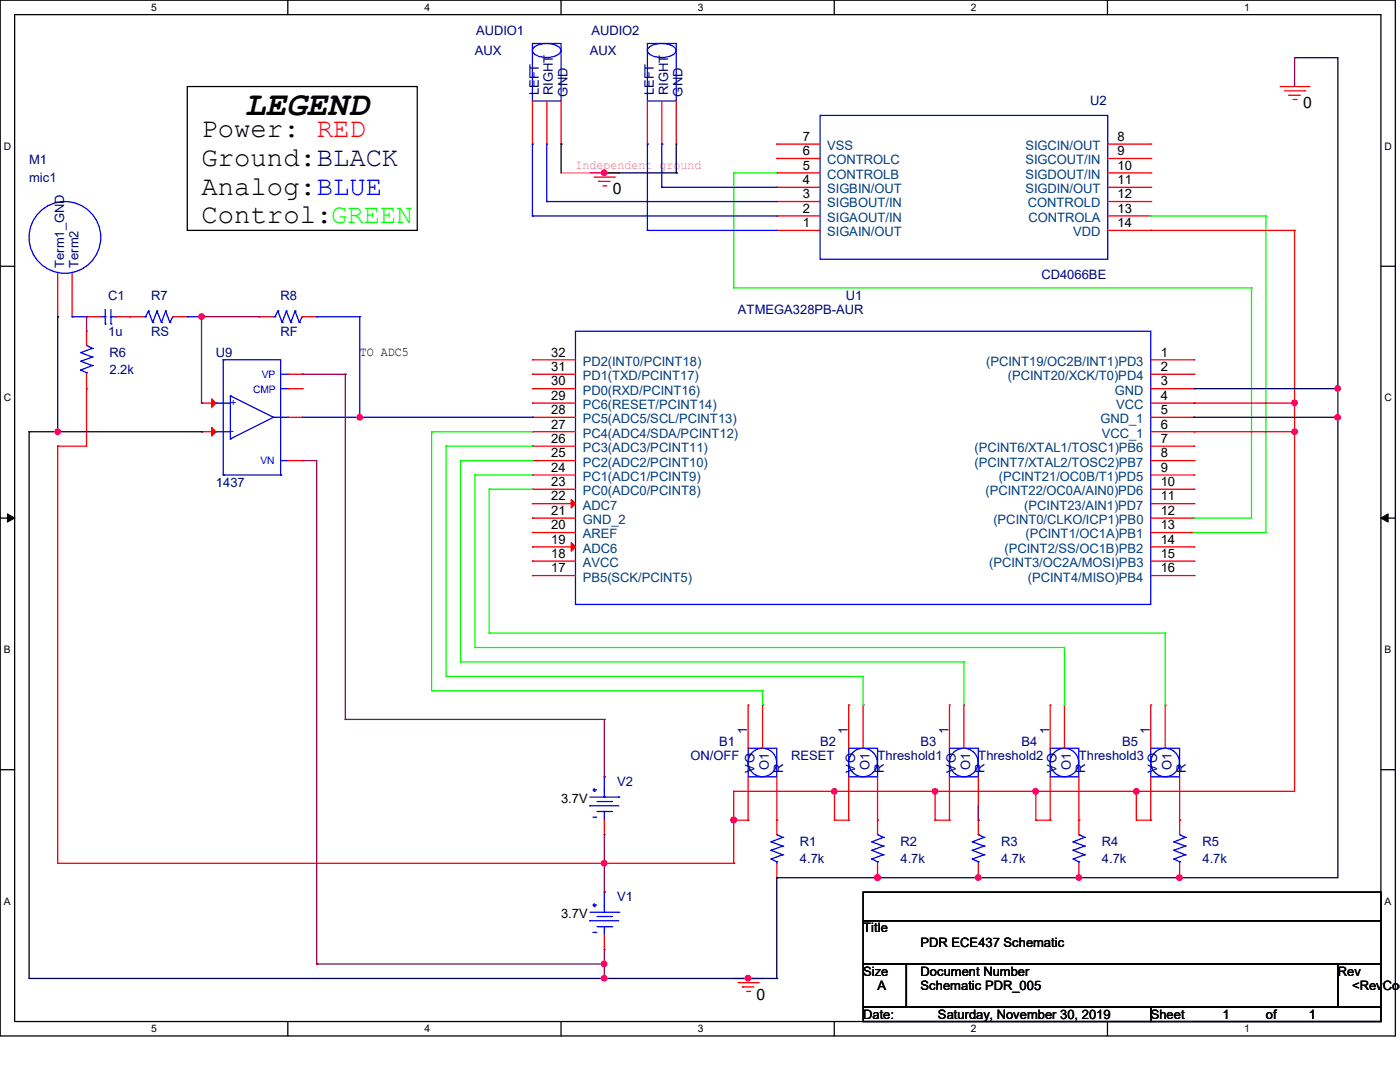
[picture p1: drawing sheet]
<svg xmlns="http://www.w3.org/2000/svg" width="279mm" height="216mm" viewBox="0 0 279 216" stroke-linecap="round" stroke-linejoin="round" font-family="sans-serif">
<path d="M0 0h278.5v206.7h-278.5zM2.9 2.9h272.7v200.9h-272.7z" fill="none" stroke="#000" stroke-width=".25"/>
<g fill="#fff">
<path d="M30.2 .3h1.1v2.3h-1.1z"/>
<path d="M30.2 204.1h1.1v2.3h-1.1z"/>
</g>
<path d="M57.4 0v2.9M57.4 203.8v2.9" fill="none" stroke="#000" stroke-width=".25"/>
<g fill="#fff">
<path d="M84.7 .3h1.1v2.3h-1.1z"/>
<path d="M84.7 204.1h1.1v2.3h-1.1z"/>
</g>
<path d="M112 0v2.9M112 203.8v2.9" fill="none" stroke="#000" stroke-width=".25"/>
<g fill="#fff">
<path d="M139.2 .3h1.1v2.3h-1.1z"/>
<path d="M139.2 204.1h1.1v2.3h-1.1z"/>
</g>
<path d="M166.5 0v2.9M166.5 203.8v2.9" fill="none" stroke="#000" stroke-width=".25"/>
<g fill="#fff">
<path d="M193.8 .3h1.1v2.3h-1.1z"/>
<path d="M193.8 204.1h1.1v2.3h-1.1z"/>
</g>
<path d="M221 0v2.9M221 203.8v2.9" fill="none" stroke="#000" stroke-width=".25"/>
<g fill="#fff">
<path d="M248.3 .3h1.1v2.3h-1.1z"/>
<path d="M248.3 204.1h1.1v2.3h-1.1z"/>
<path d="M.8 28h1.4v2.3h-1.4z"/>
<path d="M276.3 28h1.4v2.3h-1.4z"/>
<path d="M.8 78.2h1.4v2.3h-1.4z"/>
<path d="M276.3 78.2h1.4v2.3h-1.4z"/>
</g>
<path d="M0 53.1h2.9M275.6 53.1h2.9" fill="none" stroke="#000" stroke-width=".25"/>
<g fill="#fff">
<path d="M.8 128.5h1.3v2.2h-1.3z"/>
<path d="M276.3 128.5h1.3v2.2h-1.3z"/>
</g>
<path d="M0 103.4h2.9M275.6 103.4h2.9" fill="none" stroke="#000" stroke-width=".25"/>
<path d="M1.5 102.5l1.4 .9-1.4 .8zM275.6 103.4l1.4-.9v1.7z" fill="#000" stroke="#000" stroke-width=".2"/>
<g fill="#fff">
<path d="M.8 178.7h1.3v2.2h-1.3z"/>
<path d="M276.3 178.7h1.3v2.2h-1.3z"/>
</g>
<path d="M37.4 17.3h45.9v28.7h-45.9zM0 153.6h2.9M275.6 153.6h2.9M172.3 178h103.3v5.7h-103.3zM172.3 183.7h103.3v8.7h-103.3zM172.3 192.4h8.6v8.6h-8.6zM180.9 192.4h86.1v8.6h-86.1zM267 192.4h8.6v8.6h-8.6zM172.3 201h57.4v2.8h-57.4zM229.7 201h45.9v2.8h-45.9z" fill="none" stroke="#000" stroke-width=".25"/>
<g fill="none" stroke="#f00" stroke-width=".25">
<path d="M255.5 17.3h5.7M256.4 18.1h4M257.2 19h.1M257.2 19h2.3M258.1 19.9h.6M258.7 19.9h.1M260.4 18.1h.1M261.2 17.3h.1M106.3 28.7h.1M106.3 20.2v8.5M109.1 28.7h.1M109.1 20.2v8.5"/>
<path d="M112 28.7h.1M112 20.2v8.5M117.7 34.5h5.8M118.6 35.3h4M119.5 36.2h.1M119.5 36.2h2.3M120.3 37.1h.6M120.9 37.1h.1M122.6 35.3h.1M123.5 34.5h.1M129.2 28.7h.1M129.2 20.2v8.5"/>
<path d="M132.1 28.7h.1M132.1 20.2v8.5M135 28.7h.1M135 20.2v8.5M155 37.4h.1M155 34.5h.1M155 31.6h.1M155 28.7h.1M155 34.5h8.7M155 37.4h8.7M155 31.6h8.7M155 28.7h8.7"/>
<path d="M221.1 34.5h8.6M221.1 37.4h8.6M221.1 31.6h8.6M221.1 28.7h8.6M229.7 28.7h.1M229.7 31.6h.1M229.7 34.5h.1M229.7 37.4h.1M11.5 54.6v8.6M14.4 54.6v8.6M155 46h.1M155 43.1h.1"/>
<path d="M155 40.2h.1M155 46h8.7M155 43.1h8.7M155 40.2h8.7M221.1 46h37.3M221.1 43.1h8.6M221.1 40.2h8.6M229.7 40.2h.1M229.7 43.1h.1M229.7 46h.1M258.4 46h.1M258.4 46v111.9h-112"/>
<path d="M11.5 63.2h.1M14.4 63.2h.1M17.3 63.2h.1M17.3 66.1h.1M17.3 77.6h.1M17.3 63.2h2.9M17.3 74.7v14.3h-5.8M17.3 66.1v2.8M23 63.2h5.7M25.9 63.2h.1M34.5 63.2h2.9M37.4 63.2h.1"/>
<path d="M51.7 63.2h.1M51.7 63.2h2.9M57.4 74.7h2.9M57.4 77.6h2.9M60.3 77.6h.1M60.3 74.7h.1M60.3 63.2h2.9M63.2 63.2h.1M106.3 77.6h.1M106.3 74.7h.1M106.3 71.8h.1M106.3 71.8h8.6"/>
<path d="M106.3 74.7h8.6M106.3 77.6h8.6M229.7 71.8h8.6M229.7 74.7h8.6M229.7 77.6h8.6M238.3 71.8h.1M238.3 74.7h.1M238.3 77.6h.1M11.5 89h.1M11.5 89v83.3h134.9M40.2 80.4h.1M40.2 86.1h.1"/>
<path d="M40.2 80.4h2.9M40.2 86.1h2.9M57.4 83.3h2.9M57.4 91.9h2.9M60.3 83.3h.1M60.3 91.9h.1M106.3 97.6h.1M106.3 94.8h.1M106.3 91.9h.1M106.3 89h.1M106.3 86.1h.1M106.3 83.3h.1"/>
<path d="M106.3 80.4h.1M106.3 80.4h8.6M106.3 83.3h8.6M106.3 86.1h8.6M106.3 89h8.6M106.3 91.9h8.6M106.3 94.8h8.6M106.3 97.6h8.6M229.7 80.4h28.7M229.7 83.3h8.6M229.7 86.1h28.7M229.7 89h8.6"/>
<path d="M229.7 91.9h8.6M229.7 94.8h8.6M229.7 97.6h8.6M238.3 80.4h.1M238.3 83.3h.1M238.3 86.1h.1M238.3 89h.1M238.3 91.9h.1M238.3 94.8h.1M238.3 97.6h.1M258.4 86.1h.1M258.4 80.4h.1"/>
<path d="M106.3 114.9h.1M106.3 112h.1M106.3 109.1h.1M106.3 106.3h.1M106.3 103.4h.1M106.3 100.5h.1M106.3 100.5h8.6M106.3 103.4h8.6M106.3 106.3h8.6M106.3 109.1h8.6M106.3 112h8.6M106.3 114.9h8.6"/>
<path d="M229.7 100.5h8.6M229.7 103.4h8.6M229.7 106.3h8.6M229.7 109.1h8.6M229.7 112h8.6M229.7 114.9h8.6M238.3 100.5h.1M238.3 103.4h.1M238.3 106.3h.1M238.3 109.1h.1M238.3 112h.1M238.3 114.9h.1"/>
<path d="M120.6 155h.1M146.4 157.9h.1M146.4 157.9v14.4M149.3 140.7h.1M149.3 140.7v8.6M149.3 155v8.7M152.2 140.7h.1M152.2 140.7v8.6M155 155v11.5M166.5 157.9h.1M166.5 157.9v5.8M169.4 140.7h.1"/>
<path d="M169.4 140.7v8.6M169.4 155v8.7M172.3 140.7h.1M172.3 140.7v8.6M175.1 155v11.5M186.6 157.9h.1M186.6 157.9v5.8M189.5 140.7h.1M189.5 140.7v8.6M189.5 155v8.7M192.4 140.7h.1M192.4 140.7v8.6"/>
<path d="M195.2 155v11.5M206.7 157.9h.1M206.7 157.9v5.8M209.6 140.7h.1M209.6 140.7v8.6M209.6 155v8.7M212.4 140.7h.1M212.4 140.7v8.6M215.3 155v11.5M226.8 157.9h.1M226.8 157.9v5.8M229.7 140.7h.1"/>
<path d="M229.7 140.7v8.6M229.7 155v8.7M232.5 140.7h.1M232.5 140.7v8.6M235.4 155v11.5M120.6 166.5h.1M120.6 178h.1M120.6 172.3h.1M120.6 163.7v2.8M146.4 163.7h.1M146.4 172.3h.1M146.4 163.7h2.9"/>
<path d="M149.3 163.7h.1M155 163.7h.1M155 175.1h.1M155 172.3v2.8M166.5 163.7h.1M166.5 163.7h2.9M169.4 163.7h.1M175.1 163.7h.1M175.1 175.1h.1M175.1 172.3v2.8M186.6 163.7h.1M186.6 163.7h2.9"/>
<path d="M189.5 163.7h.1M195.2 163.7h.1M195.2 175.1h.1M195.2 172.3v2.8M206.7 163.7h.1M206.7 163.7h2.9M209.6 163.7h.1M215.3 163.7h.1M215.3 175.1h.1M215.3 172.3v2.8M226.8 163.7h.1M226.8 163.7h2.9"/>
<path d="M229.7 163.7h.1M235.4 163.7h.1M235.4 175.1h.1M235.4 172.3v2.8M120.6 189.5h.1M120.6 186.6v2.9M146.4 195.2h5.8M147.3 196.1h4M148.2 196.9h.1M148.2 196.9h2.3M149 197.8h.6M149.6 197.8h.1"/>
<path d="M151.3 196.1h.1M152.2 195.2h.1"/>
</g>
<g fill="none" stroke="#00f" stroke-width=".25">
<path d="M106.3 8.7h5.7v11.5h-5.7zM106.6 9.4a4.7 4.7 0 0 1 4.9 0 .94 .94 0 0 1 .4 1 .94 .94 0 0 1-.8 .7 4.3 4.3 0 0 1-4.7-.7l-.1-.3zM129.2 8.7h5.8v11.5h-5.8zM129.6 9.4a4.7 4.7 0 0 1 4.9 0 .94 .94 0 0 1 .4 1 .94 .94 0 0 1-.8 .7 4.4 4.4 0 0 1-4.8-.7l-.1-.3zM106.3 28.7h.1M106.3 28.7v14.4M109.1 28.7v11.5M129.2 28.7h.1M129.2 28.7v17.3M132.1 28.7h.1M132.1 37.4h.1M132.1 28.7v8.7"/>
<path d="M132.1 37.4h22.9M163.7 23h57.4v28.7h-57.4zM106.3 43.1h.1M106.3 43.1h48.7M109.1 40.2h.1M109.1 40.2h45.9M129.2 46h.1M129.2 46h25.8M14.4 63.2h.1M14.4 63.2h2.9M16.1 73.8h.1M16.1 72.1h.1"/>
<path d="M16.1 70.4h.1M16.1 73.8l1.2 .6M16.1 72.1l2.3 .8M16.1 70.4l2.3 .8M17.3 68.9h.1M17.3 74.4h.1M17.3 68.9l1.1 .6M17.3 74.4v.3M18.4 72.9h.1M18.4 71.2h.1M18.4 69.5h.1M18.4 72.9l-2.3 .9"/>
<path d="M18.4 71.2l-2.3 .9M18.4 69.5l-2.3 .9M20.2 63.2h.8M21 64.6h.1M21 63.2h.1M21 61.8v2.8M22.1 64.6h.1M22.1 63.2h.9M22.1 61.8v2.8M23 63.2h.1M28.7 63.2h.3M29 63.2h.1"/>
<path d="M29.6 62.1h.1M29.6 62.1l-.6 1.1M29.6 62.1l.9 2.2M30.5 64.3h.1M31.3 62.1h.1M31.3 62.1l-.8 2.2M31.3 62.1l.9 2.2M32.2 64.3h.1M33.1 62.1h.1M33.1 62.1l-.9 2.2M33.1 62.1l.8 2.2M33.9 64.3h.1"/>
<path d="M34.5 63.2h.1M34.5 63.2l-.6 1.1M37.4 63.2h.1M37.4 63.2h2.8M44.5 71.8h.1M44.5 71.8h11.5v23M44.5 71.8v23M46 79h.1M46 79v8.6M46 79l8.6 4.3M54.6 63.2h.3M54.9 63.2h.1"/>
<path d="M55.5 62.1h.1M55.5 62.1l-.6 1.1M55.5 62.1l.8 2.2M56 77.6h1.4M56 74.7h1.4M56.3 64.3h.1M57.1 62.1h.1M57.1 62.1l-.8 2.2M57.1 62.1l.9 2.2M57.4 77.6h.1M57.4 74.7h.1M58 64.3h.1"/>
<path d="M58.9 62.1h.1M58.9 62.1l-.9 2.2M58.9 62.1l.8 2.2M59.7 64.3h.1M60.3 63.2h.1M60.3 63.2l-.6 1.1M63.2 63.2h.1M63.2 63.2h8.6M71.8 63.2h.1M71.8 63.2v20.1M114.9 66.1h114.8v54.5h-114.8zM43.1 86.1h.1"/>
<path d="M43.1 80.4h.1M43.1 86.1h2.9M43.1 80.4h2.9M44.5 94.8h.1M44.5 94.8h11.5M46 87.6h.1M54.6 83.3h.1M54.6 83.3h2.8M54.6 83.3l-8.6 4.3M56 94.8h.1M56 91.9h1.4M57.4 91.9h.1"/>
<path d="M57.4 83.3h.1M60.3 83.3h46M71.8 83.3h.1M106.3 83.3h.1M117.7 159h5.8M118.3 157.6h.6M118.6 157.9h.1M118.6 157.4v.5M118.9 157.6h.1M119.2 159.9h2.8M120.6 159h.1M120.6 155h.1"/>
<path d="M120.6 155v4M122 159.9h.1M123.5 159h.1M149.3 149.3h5.7v5.7h-5.7zM169.4 149.3h5.7v5.7h-5.7zM189.5 149.3h5.7v5.7h-5.7zM209.6 149.3h5.7v5.7h-5.7zM229.7 149.3h5.7v5.7h-5.7zM117.7 160.8h.1M117.7 160.8h5.8M118.3 163.1h.6M118.9 163.1h.1"/>
<path d="M119.2 161.9h2.8M120.6 161.9h.1M120.6 178h.1M120.6 161.9v1.8M120.6 178v4M122 161.9h.1M153.9 171.4h.1M153.9 169.7h.1M153.9 168h.1M153.9 171.4l1.1 .6M153.9 169.7l2.3 .9M153.9 168l2.3 .8"/>
<path d="M155 166.5h.1M155 172h.1M155 166.5l1.2 .6M155 172v.3M156.2 170.6h.1M156.2 168.8h.1M156.2 167.1h.1M156.2 170.6l-2.3 .8M156.2 168.8l-2.3 .9M156.2 167.1l-2.3 .9M174 171.4h.1M174 169.7h.1"/>
<path d="M174 168h.1M174 171.4l1.1 .6M174 169.7l2.3 .9M174 168l2.3 .8M175.1 166.5h.1M175.1 172h.1M175.1 166.5l1.2 .6M175.1 172v.3M176.3 170.6h.1M176.3 168.8h.1M176.3 167.1h.1M176.3 170.6l-2.3 .8"/>
<path d="M176.3 168.8l-2.3 .9M176.3 167.1l-2.3 .9M194.1 171.4h.1M194.1 169.7h.1M194.1 168h.1M194.1 171.4l1.1 .6M194.1 169.7l2.3 .9M194.1 168l2.3 .8M195.2 166.5h.1M195.2 172h.1M195.2 166.5l1.2 .6M195.2 172v.3"/>
<path d="M196.4 170.6h.1M196.4 168.8h.1M196.4 167.1h.1M196.4 170.6l-2.3 .8M196.4 168.8l-2.3 .9M196.4 167.1l-2.3 .9M214.2 171.4h.1M214.2 169.7h.1M214.2 168h.1M214.2 171.4l1.1 .6M214.2 169.7l2.3 .9M214.2 168l2.3 .8"/>
<path d="M215.3 166.5h.1M215.3 172h.1M215.3 166.5l1.2 .6M215.3 172v.3M216.5 170.6h.1M216.5 168.8h.1M216.5 167.1h.1M216.5 170.6l-2.3 .8M216.5 168.8l-2.3 .9M216.5 167.1l-2.3 .9M234.3 171.4h.1M234.3 169.7h.1"/>
<path d="M234.3 168h.1M234.3 171.4l1.1 .6M234.3 169.7l2.3 .9M234.3 168l2.3 .8M235.4 166.5h.1M235.4 172h.1M235.4 166.5l1.2 .6M235.4 172v.3M236.6 170.6h.1M236.6 168.8h.1M236.6 167.1h.1M236.6 170.6l-2.3 .8"/>
<path d="M236.6 168.8l-2.3 .9M236.6 167.1l-2.3 .9M117.7 183.7h.1M117.7 183.7h5.8M117.7 182h5.8M118.3 180.6h.6M118.3 186.1h.6M118.6 180.9h.1M118.6 180.3v.6M118.9 180.6h.1M118.9 186.1h.1M119.2 182.9h2.8"/>
<path d="M119.2 184.9h2.8M120.6 182h.1M120.6 184.9h.1M120.6 184.9v1.7M122 182.9h.1M122 184.9h.1M123.5 182h.1"/>
<circle cx="13" cy="47.4" r="7.2"/>
<circle cx="152.1" cy="152.1" r="2.84"/>
<circle cx="172.2" cy="152.1" r="2.85"/>
<circle cx="192.4" cy="152.1" r="2.85"/>
<circle cx="212.4" cy="152.1" r="2.84"/>
<circle cx="232.5" cy="152.1" r="2.85"/>
</g>
<g fill="#f00" stroke="#f00" stroke-width=".25">
<path d="M114 108.3l.9 .8-.9 .9z"/>
<path d="M114 99.7l.9 .8-.9 .8z"/>
<path d="M42.2 79.6l.9 .8-.9 .9z"/>
<path d="M42.2 85.3l.9 .8-.9 .9z"/>
</g>
<g fill="none" stroke="#000040" stroke-width=".25">
<path d="M258.4 11.5h.1M258.4 11.5h8.6v66.1M112 28.7h.1M112 28.7v5.8M120.6 34.5h14.4M135 34.5h.1M135 28.7v5.8M11.5 63.2h.1M11.5 63.2v22.9M238.3 77.6h.1M238.3 77.6h28.7M267 77.6h.1"/>
<path d="M5.8 86.1h.1M5.8 86.1v109.1h149.2M5.8 86.1h34.4M11.5 86.1h.1M40.2 86.1h.1M238.3 83.3h.1M238.3 83.3h28.7M267 83.3h.1M267 83.3v91.8h-112M155 175.1h.1M155 175.1v20.1M175.1 175.1h.1"/>
<path d="M195.2 175.1h.1M215.3 175.1h.1M235.4 175.1h.1M120.6 195.2h.1M149.3 195.2h.1M155 195.2h.1"/>
</g>
<g fill="none" stroke="#800040" stroke-width=".25">
<path d="M258.4 11.5h.1M258.4 11.5v5.8M17.3 63.2h.1M17.3 63.2v2.9M51.7 63.2h.1M51.7 63.2h-11.5v17.2M60.3 74.7h8.6M68.9 74.7h.1M68.9 74.7v68.9M40.2 80.4h.1M60.3 91.9h.1M60.3 91.9h2.9v100.5"/>
<path d="M68.9 143.6h.1M68.9 143.6h51.7M120.6 143.6h.1M120.6 143.6v11.4M120.6 172.3h.1M120.6 166.5v11.5M195.2 163.7h.1M195.2 160.8v2.9M63.2 192.4h.1M63.2 192.4h57.4M120.6 192.4h.1M120.6 195.2h.1"/>
<path d="M120.6 189.5v5.7"/>
</g>
<g fill="#f0f" stroke="#f0f" stroke-width=".25">
<circle cx="40.2" cy="63.2" r=".55"/>
<circle cx="267" cy="77.5" r=".55"/>
<circle cx="71.8" cy="83.3" r=".55"/>
<circle cx="258.4" cy="86.1" r=".55"/>
<circle cx="258.4" cy="80.4" r=".55"/>
<circle cx="267" cy="83.3" r=".55"/>
<circle cx="120.6" cy="34.5" r=".55"/>
<circle cx="186.6" cy="157.9" r=".55"/>
<circle cx="166.5" cy="157.9" r=".55"/>
<circle cx="226.8" cy="157.9" r=".55"/>
<circle cx="206.7" cy="157.9" r=".55"/>
<circle cx="175.1" cy="175.1" r=".57"/>
<circle cx="215.3" cy="175.1" r=".55"/>
<circle cx="195.2" cy="175.1" r=".55"/>
<circle cx="235.4" cy="175.1" r=".55"/>
<circle cx="146.4" cy="163.6" r=".57"/>
<circle cx="11.5" cy="86.1" r=".55"/>
<circle cx="120.6" cy="195.2" r=".55"/>
<circle cx="149.3" cy="195.2" r=".55"/>
<circle cx="120.6" cy="172.3" r=".55"/>
<circle cx="120.6" cy="192.3" r=".55"/>
</g>
<g fill="none" stroke="#0f0" stroke-width=".25">
<path d="M146.4 34.5h.1M146.4 34.5h8.6M146.4 34.5v22.9M146.4 57.4h.1M146.4 57.4h103.4M229.7 43.1h.1M229.7 43.1h22.9M249.8 57.4h.1M249.8 57.4v46h-11.5M252.6 43.1h.1M252.6 43.1v63.2h-14.3M86.1 86.1h.1"/>
<path d="M86.1 86.1v51.7M86.1 86.1h20.2M89 89h.1M89 89h17.3M89 89v46M91.9 91.9h.1M91.9 91.9v40.2M91.9 91.9h14.4M94.8 94.8h.1M94.8 94.8h11.5M94.8 94.8v34.4M97.6 97.6h.1"/>
<path d="M97.6 97.6v28.7M97.6 97.6h8.7M238.3 106.3h.1M238.3 103.4h.1M86.1 137.8h.1M86.1 137.8h66.1M89 135h.1M89 135h83.3v5.7M91.9 132.1h.1M91.9 132.1h100.5M94.8 129.2h.1M94.8 129.2h117.6v11.5"/>
<path d="M97.6 126.3h.1M97.6 126.3h134.9M152.2 137.8h.1M152.2 137.8v2.9M192.4 132.1h.1M192.4 132.1v8.6M232.5 126.3h.1M232.5 126.3v14.4M172.3 140.7h.1M212.4 140.7h.1"/>
</g>
<path d="M267 77.6h.1M267 77.6v5.7" fill="none" stroke="#008000" stroke-width=".25"/>
<path d="M112 34.5h8.6M120.6 34.5h.1" fill="none" stroke="#f0f" stroke-width=".25"/>
<text font-size="6.9" x="48.9" y="23">LEGEND</text>
<g font-size="5.4">
<text x="40.2" y="27.4">Power: RED</text>
<text x="40.2" y="33.1">Ground:BLACK</text>
<text x="40.2" y="38.9">Analog:BLUE</text>
<text x="40.2" y="44.6">Control:GREEN</text>
</g>
<g font-size="3.1">
<text x="260.1" y="21.5">0</text>
<text x="122.3" y="38.7">0</text>
<text x="151" y="199.5">0</text>
</g>
<g font-size="2.6" fill="#000080">
<text x="94.8" y="11">AUX</text>
<text x="95" y="7">AUDIO1</text>
<text x="117.7" y="11">AUX</text>
<text x="118" y="7">AUDIO2</text>
<text x="107.5" y="19" transform="rotate(-90 107.5 19)">LEFT</text>
<text x="110.4" y="19" transform="rotate(-90 110.4 19)">RIGHT</text>
<text x="113.2" y="19.3" transform="rotate(-90 113.2 19.3)">GND</text>
<text x="130.5" y="19" transform="rotate(-90 130.5 19)">LEFT</text>
<text x="133.3" y="19" transform="rotate(-90 133.3 19)">RIGHT</text>
<text x="136.2" y="19.3" transform="rotate(-90 136.2 19.3)">GND</text>
<text x="217.6" y="21">U2</text>
<text x="5.8" y="32.8">M1</text>
<text x="5.8" y="36.2">mic1</text>
<text x="12.8" y="53.4" transform="rotate(-90 12.8 53.4)">Term1_GND</text>
<text x="15.7" y="53.4" transform="rotate(-90 15.7 53.4)">Term2</text>
<text x="21.6" y="59.8">C1</text>
<text x="30.2" y="59.8">R7</text>
<text x="56" y="59.8">R8</text>
<text x="168.8" y="59.8">U1</text>
<text x="207.9" y="55.8">CD4066BE</text>
<text x="147.3" y="62.7">ATMEGA328PB-AUR</text>
<text x="21.6" y="67">1u</text>
<text x="21.8" y="71.2">R6</text>
<text x="30.2" y="67">RS</text>
<text x="43.1" y="71.2">U9</text>
<text x="56" y="67">RF</text>
<text x="21.8" y="74.7">2.2k</text>
<text x="43.1" y="97.1">1437</text>
<text x="143.6" y="148.8">B1</text>
<text x="149.1" y="146.4" transform="rotate(-90 149.1 146.4)">1</text>
<text x="163.7" y="148.8">B2</text>
<text x="169.2" y="146.4" transform="rotate(-90 169.2 146.4)">1</text>
<text x="183.7" y="148.8">B3</text>
<text x="189.3" y="146.4" transform="rotate(-90 189.3 146.4)">1</text>
<text x="203.8" y="148.8">B4</text>
<text x="209.4" y="146.4" transform="rotate(-90 209.4 146.4)">1</text>
<text x="223.9" y="148.8">B5</text>
<text x="229.5" y="146.4" transform="rotate(-90 229.5 146.4)">1</text>
<text x="137.8" y="151.6">ON/OFF</text>
<text x="150.6" y="154.2" transform="rotate(-90 150.6 154.2)">VO</text>
<text x="153.4" y="153.6" transform="rotate(-90 153.4 153.6)">O1</text>
<text x="156.3" y="154.2" transform="rotate(-90 156.3 154.2)">R</text>
<text x="157.9" y="151.6">RESET</text>
<text x="170.6" y="154.2" transform="rotate(-90 170.6 154.2)">VO</text>
<text x="173.5" y="153.6" transform="rotate(-90 173.5 153.6)">O1</text>
<text x="175.1" y="151.6">Threshold1</text>
<text x="176.4" y="154.2" transform="rotate(-90 176.4 154.2)">R</text>
<text x="190.8" y="154.2" transform="rotate(-90 190.8 154.2)">VO</text>
<text x="193.6" y="153.6" transform="rotate(-90 193.6 153.6)">O1</text>
<text x="195.2" y="151.6">Threshold2</text>
<text x="196.5" y="154.2" transform="rotate(-90 196.5 154.2)">R</text>
<text x="210.8" y="154.2" transform="rotate(-90 210.8 154.2)">VO</text>
<text x="213.7" y="153.6" transform="rotate(-90 213.7 153.6)">O1</text>
<text x="215.3" y="151.6">Threshold3</text>
<text x="216.6" y="154.2" transform="rotate(-90 216.6 154.2)">R</text>
<text x="230.9" y="154.2" transform="rotate(-90 230.9 154.2)">VO</text>
<text x="233.8" y="153.6" transform="rotate(-90 233.8 153.6)">O1</text>
<text x="236.7" y="154.2" transform="rotate(-90 236.7 154.2)">R</text>
<text x="123.2" y="156.8">V2</text>
<text x="159.6" y="168.9">R1</text>
<text x="159.6" y="172.3">4.7k</text>
<text x="179.7" y="168.9">R2</text>
<text x="179.7" y="172.3">4.7k</text>
<text x="199.8" y="168.9">R3</text>
<text x="199.8" y="172.3">4.7k</text>
<text x="219.9" y="168.9">R4</text>
<text x="219.9" y="172.3">4.7k</text>
<text x="240" y="168.9">R5</text>
<text x="240" y="172.3">4.7k</text>
<text x="123.2" y="179.7">V1</text>
</g>
<g font-size="2.6">
<text x="160.2" y="28.1">7</text>
<text x="223.1" y="28.1">8</text>
<text x="160.2" y="33.9">5</text>
<text x="160.2" y="31">6</text>
<text x="223.1" y="31">9</text>
<text x="223.1" y="33.9">10</text>
<text x="160.2" y="39.6">3</text>
<text x="160.2" y="36.7">4</text>
<text x="223.1" y="36.7">11</text>
<text x="223.1" y="39.6">12</text>
<text x="160.2" y="45.3">1</text>
<text x="160.2" y="42.5">2</text>
<text x="223.1" y="42.5">13</text>
<text x="223.1" y="45.3">14</text>
<text x="71.8" y="71">TO ADC5</text>
<text x="110" y="71.2">32</text>
<text x="231.6" y="71.2">1</text>
<text x="110" y="76.9">30</text>
<text x="110" y="74">31</text>
<text x="231.6" y="74">2</text>
<text x="231.6" y="76.9">3</text>
<text x="110" y="82.6">28</text>
<text x="110" y="79.8">29</text>
<text x="231.6" y="79.8">4</text>
<text x="231.6" y="82.6">5</text>
<text x="110" y="88.4">26</text>
<text x="110" y="85.5">27</text>
<text x="231.6" y="85.5">6</text>
<text x="231.6" y="88.4">7</text>
<text x="110" y="94.1">24</text>
<text x="110" y="91.3">25</text>
<text x="231.6" y="91.3">8</text>
<text x="231.6" y="94.1">9</text>
<text x="110" y="99.9">22</text>
<text x="110" y="97">23</text>
<text x="231.6" y="97">10</text>
<text x="231.6" y="99.9">11</text>
<text x="110" y="105.6">20</text>
<text x="110" y="102.7">21</text>
<text x="231.6" y="102.7">12</text>
<text x="231.6" y="105.6">13</text>
<text x="110" y="111.3">18</text>
<text x="110" y="108.5">19</text>
<text x="231.6" y="108.5">14</text>
<text x="231.6" y="111.3">15</text>
<text x="110" y="114.2">17</text>
<text x="231.6" y="114.2">16</text>
<text x="112" y="160.2">3.7V</text>
<text x="112" y="183.2">3.7V</text>
<text x="172.3" y="186.1">Title</text>
<text x="183.7" y="188.9">PDR ECE437 Schematic</text>
<text x="172.3" y="194.7">Size</text>
<text x="175.1" y="197.6">A</text>
<text x="183.7" y="194.7">Document Number</text>
<text x="183.7" y="197.6">Schematic PDR_005</text>
<text x="267" y="194.7">Rev</text>
<text x="269.8" y="197.6">&lt;RevCod</text>
<text x="172.3" y="203.3">Date:</text>
<text x="187.2" y="203.3">Saturday, November 30, 2019</text>
<text x="229.7" y="203.3">Sheet</text>
<text x="244" y="203.3">1</text>
<text x="252.6" y="203.3">of</text>
<text x="261.2" y="203.3">1</text>
</g>
<g font-size="2.6" fill="#004080">
<text x="165.1" y="29.9">VSS</text>
<text x="204.6" y="29.9">SIGCIN/OUT</text>
<text x="165.1" y="35.7">CONTROLB</text>
<text x="165.1" y="32.8">CONTROLC</text>
<text x="204.6" y="32.8">SIGCOUT/IN</text>
<text x="204.6" y="35.7">SIGDOUT/IN</text>
<text x="165.1" y="41.4">SIGBOUT/IN</text>
<text x="165.1" y="38.6">SIGBIN/OUT</text>
<text x="204.6" y="38.6">SIGDIN/OUT</text>
<text x="205.1" y="41.4">CONTROLD</text>
<text x="165.1" y="47.2">SIGAIN/OUT</text>
<text x="165.1" y="44.3">SIGAOUT/IN</text>
<text x="205.3" y="44.3">CONTROLA</text>
<text x="214.2" y="47.2">VDD</text>
<text x="116.3" y="75.9">PD1(TXD/PCINT17)</text>
<text x="116.3" y="73">PD2(INT0/PCINT18)</text>
<text x="196.8" y="73">(PCINT19/OC2B/INT1)PD3</text>
<text x="201.1" y="75.9">(PCINT20/XCK/T0)PD4</text>
<text x="116.3" y="81.6">PC6(RESET/PCINT14)</text>
<text x="116.3" y="78.7">PD0(RXD/PCINT16)</text>
<text x="222.5" y="78.7">GND</text>
<text x="222.8" y="81.6">VCC</text>
<text x="116.3" y="87.3">PC4(ADC4/SDA/PCINT12)</text>
<text x="116.3" y="84.5">PC5(ADC5/SCL/PCINT13)</text>
<text x="219.6" y="84.5">GND_1</text>
<text x="219.9" y="87.3">VCC_1</text>
<text x="116.3" y="96">PC1(ADC1/PCINT9)</text>
<text x="116.3" y="93.1">PC2(ADC2/PCINT10)</text>
<text x="116.3" y="90.2">PC3(ADC3/PCINT11)</text>
<text x="194.5" y="90.2">(PCINT6/XTAL1/TOSC1)PB6</text>
<text x="194.5" y="93.1">(PCINT7/XTAL2/TOSC2)PB7</text>
<text x="199.3" y="96">(PCINT21/OC0B/T1)PD5</text>
<text x="116.3" y="101.7">ADC7</text>
<text x="116.3" y="98.8">PC0(ADC0/PCINT8)</text>
<text x="196.7" y="98.8">(PCINT22/OC0A/AIN0)PD6</text>
<text x="204.4" y="101.7">(PCINT23/AIN1)PD7</text>
<text x="116.3" y="107.4">AREF</text>
<text x="116.3" y="104.6">GND_2</text>
<text x="198.2" y="104.6">(PCINT0/CLKO/ICP1)PB0</text>
<text x="204.7" y="107.4">(PCINT1/OC1A)PB1</text>
<text x="116.3" y="113.2">AVCC</text>
<text x="116.3" y="110.3">ADC6</text>
<text x="197.4" y="113.2">(PCINT3/OC2A/MOSI)PB3</text>
<text x="200.5" y="110.3">(PCINT2/SS/OC1B)PB2</text>
<text x="116.3" y="116">PB5(SCK/PCINT5)</text>
<text x="205.1" y="116">(PCINT4/MISO)PB4</text>
</g>
<text font-size="2.6" fill="#f0f" x="114.8" y="33.7">Independent ground</text>
<g font-size="2.1">
<text x="30.2" y="2.2">5</text>
<text x="84.7" y="2.2">4</text>
<text x="139.2" y="2.2">3</text>
<text x="193.8" y="2.2">2</text>
<text x="248.3" y="2.2">1</text>
<text x=".8" y="29.8">D</text>
<text x="276.3" y="29.8">D</text>
<text x=".8" y="80.1">C</text>
<text x="276.3" y="80.1">C</text>
<text x=".8" y="130.3">B</text>
<text x="276.3" y="130.3">B</text>
<text x=".8" y="180.5">A</text>
<text x="276.3" y="180.5">A</text>
<text x="30.2" y="206">5</text>
<text x="84.7" y="206">4</text>
<text x="139.2" y="206">3</text>
<text x="193.8" y="206">2</text>
<text x="248.3" y="206">1</text>
</g>
<g font-size="2.1" fill="#00f">
<text x="52.3" y="75.4">VP</text>
<text x="46" y="81.1">+</text>
<text x="50.5" y="78.5">CMP</text>
<text x="46" y="86.5">-</text>
<text x="52" y="92.6">VN</text>
</g>
</svg>
